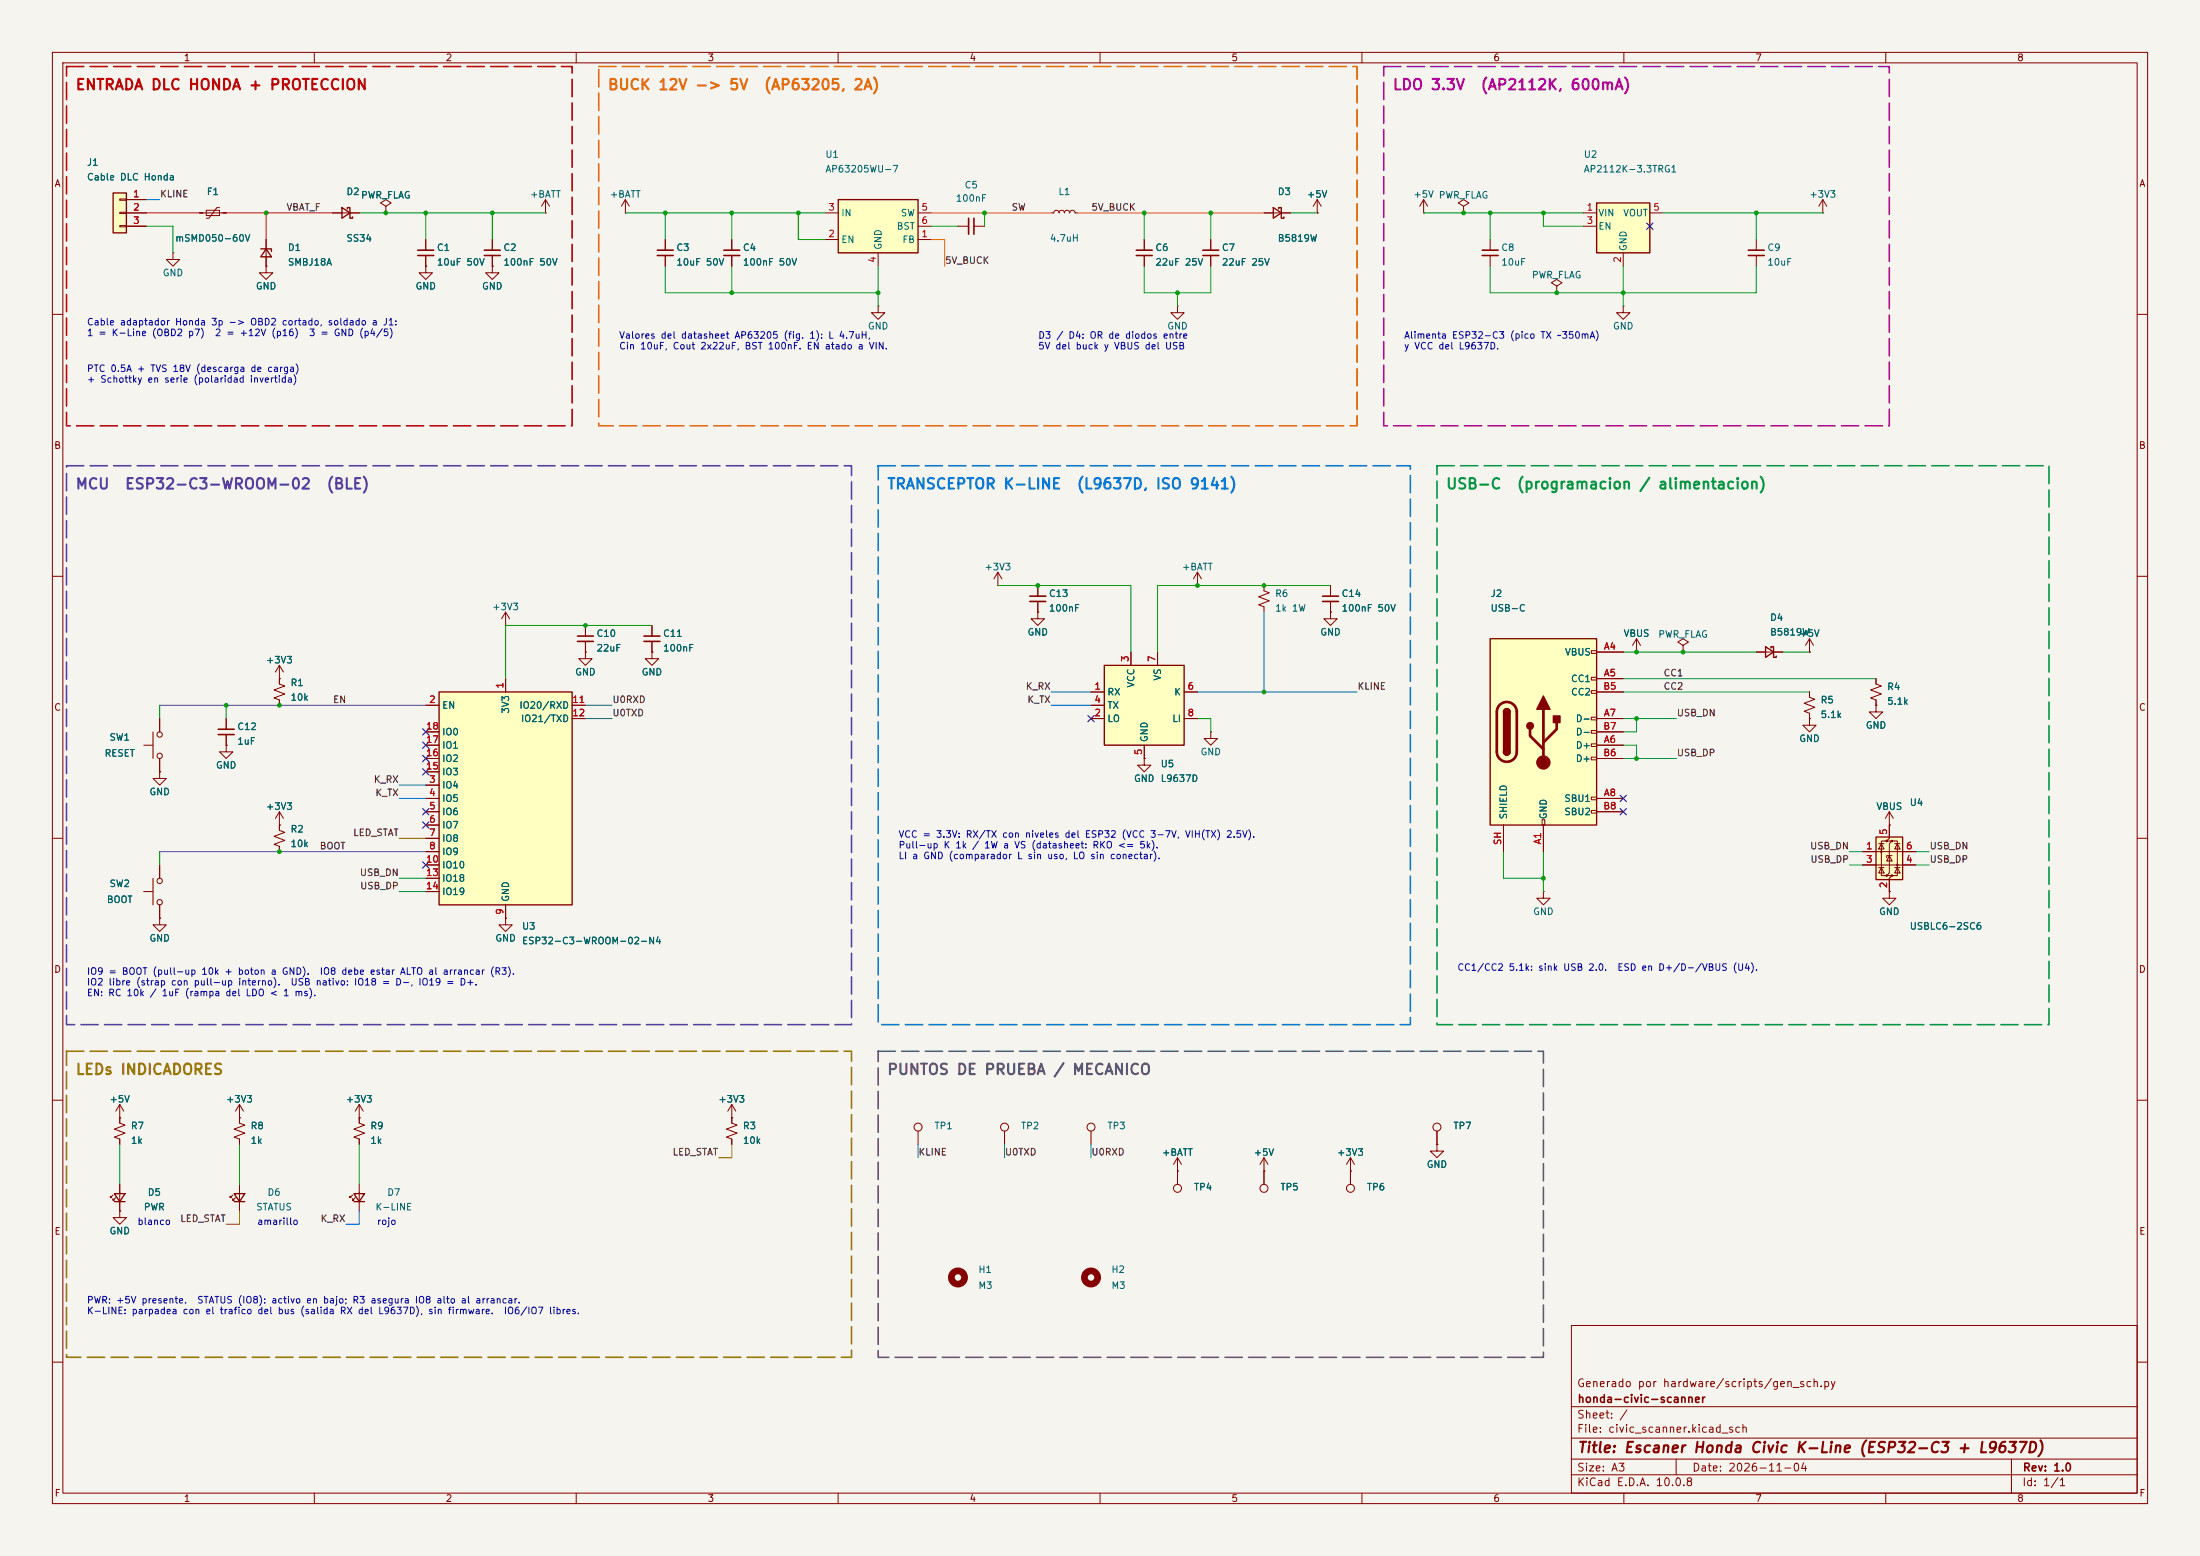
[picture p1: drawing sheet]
<svg xmlns="http://www.w3.org/2000/svg" width="420mm" height="297mm" viewBox="0 0 420 297" stroke-linecap="round" stroke-linejoin="round" font-family="sans-serif">
<path d="M0 0h420v297h-420z" fill="#f5f4ef" stroke="#f5f4ef" stroke-width=".19"/>
<g fill="none" stroke="#840000" stroke-width=".19">
<path d="M10 10h400v277h-400zM12 12h396v273h-396zM60 10v2M110 10v2M160 10v2M210 10v2M260 10v2M310 10v2M360 10v2M41.9 39.6h-.5l-1.5 2.1h-.5M73.7 39.4l1-.7-1-.6-1.1 .6 1.1 .7v1.2M104.1 38.1l-.7 1.3"/>
<path d="M104.1 38.1l.8 1.3M104.1 38.1v2.5M348 38.1l-.8 1.3M348 38.1l.7 1.3M348 38.1v2.5M33 48.3v1.2h1.3l-1.3 1.3-1.3-1.3h1.3M33 48.3h.1M38.1 40.6h5.1M39.4 40.1h2.5v1h-2.5zM50.8 50.8v1.3h1.3l-1.3 1.2-1.3-1.2h1.3M50.8 50.8h.1M50.8 45.7v5.1"/>
<path d="M63.5 40.6h5.1M73.7 40.6h.1M81.3 50.8v1.3h1.2l-1.2 1.2-1.3-1.2h1.3M81.3 50.8h.1M81.3 45.7v2.1M81.3 48.8v2M94 50.8v1.3h1.2l-1.2 1.2-1.3-1.2h1.3M94 50.8h.1M94 45.7v2.1M94 48.8v2M104.1 40.6h.1M284.5 45.7v2.1"/>
<path d="M284.5 48.8v2M348 40.6h.1M10 60h2M408 60h2M10 110h2M241.3 111.8v1l1 .4-2 .7 2 .8-2 .7 1 .4v1M408 110h2M29.2 139.7v5.1M30.5 137.2v2.5M43.2 137.2v2M53.3 129.5h.1M53.3 127v3.6l1.1 .3-2.1 .8 2.1 .8-2.1 .7 1 .4v1"/>
<path d="M53.3 127l-.7 1.3M53.3 127l.8 1.3M10 160h2M27.4 142.2h1.8M30.5 147.3v1.3h1.2l-1.2 1.3-1.3-1.3h1.3M30.5 147.3h.1M30.5 144.8v2.5M43.2 140.2v2M53.3 154.9v3.6l1.1 .4-2.1 .7 2.1 .8-2.1 .8 1 .3v1.1M53.3 157.5h.1M53.3 154.9l-.7 1.3M53.3 154.9l.8 1.3"/>
<path d="M408 160h2M30.5 175.3v1.2h1.2l-1.2 1.3-1.3-1.3h1.3M30.5 175.3h.1M10 210h2M408 210h2M224.8 223.5h.1M224.8 221l-.8 1.2M224.8 221l.8 1.2M224.8 221v5.1M241.3 223.5h.1M241.3 221v5.1M241.3 221l-.8 1.2"/>
<path d="M241.3 221l.8 1.2M300 253h108v32h-108zM10 260h2M300 278.5h108M300 274.5h108M300 268.5h108M320 278.5v3M384 278.5v6.5M408 260h2M60 285v2M110 285v2M160 285v2"/>
<path d="M210 285v2M260 285v2M300 281.5h108M310 285v2M360 285v2"/>
<circle cx="30.5" cy="144.3" r=".51"/>
<circle cx="30.5" cy="140.2" r=".51"/>
<circle cx="224.8" cy="226.8" r=".76"/>
<circle cx="241.3" cy="226.8" r=".76"/>
</g>
<path d="M79.8 47.8h3M79.8 48.8h3M92.5 47.8h3M92.5 48.8h3M283 47.8h3M283 48.8h3M41.7 139.2h3M41.7 140.2h3" fill="none" stroke="#840000" stroke-width=".3"/>
<path d="M65.3 39.6l1.5 1-1.5 1.1zM66.3 39.9v-.3h.5v2.1h.5v-.3M49.8 47.5h2v.5M50.8 47.5l1 1.5h-2z" fill="none" stroke="#840000" stroke-width=".25"/>
<path d="M21.6 36.8h2.5v7.7h-2.5z" fill="#ffffc2"/>
<path d="M21.6 36.8h2.5v7.7h-2.5zM337.1 123.4l1.5 1.1-1.5 1zM338.1 123.7v-.3h.5v2.1h.5v-.3" fill="none" stroke="#840000" stroke-width=".25"/>
<path d="M22.9 38h1.2v.2h-1.2zM24.1 38.1h3.8M22.9 40.5h1.2v.3h-1.2zM22.9 43.1h1.2v.2h-1.2zM24.1 40.6h3.8M24.1 43.2h3.8M297.2 54.6l1-.6-1-.7-1 .7 1 .6v1.3M297.2 55.9h.1M335.3 124.5h5.1M345.4 137.2v1.2h1.3l-1.3 1.3-1.2-1.3h1.2M345.4 137.2h.1M345.4 132.1v1l1.1 .4-2.1 .7 2.1 .8-2.1 .8 1 .3v1.1" fill="none" stroke="#840000" stroke-width=".19"/>
<path d="M358.1 159.8h5.1v8.1h-5.1z" fill="#ffffc2"/>
<g fill="#840000">
<circle cx="359.2" cy="162.6" r=".25"/>
<circle cx="360.2" cy="160.5" r=".25"/>
<circle cx="360.2" cy="167.1" r=".25"/>
<circle cx="361.2" cy="160.5" r=".25"/>
<circle cx="361.2" cy="167.1" r=".25"/>
<circle cx="362.2" cy="165.1" r=".25"/>
</g>
<g fill="none" stroke="#840000" stroke-width=".19">
<path d="M345.4 124.5h.1M345.4 121.9l-.7 1.3M345.4 121.9l.8 1.3M345.4 121.9v2.6M358.1 129.5v1.1l1.1 .3-2.1 .8 2.1 .8-2.1 .7 1 .4v1M360.7 157.5v2.5l-.5 .5h1l-.5 .5v5.6l-.5 .5h1l-.5 .5v2.6M355.6 162.6h10.2M355.6 165.1h10.2M358.6 165.6h1.1M358.6 161h1.1M359.2 161l.5 1.1h-1.1zM359.2 165.6l.5 1h-1.1z"/>
<path d="M360.2 160.5h-1v6.6h1M360.7 163.3l.5 1h-1zM361.2 163.3h-1v.4M361.2 160.5h1v6.6h-1M361.7 165.6h1M361.7 161h1M362.2 161l.5 1.1h-1zM362.2 165.6l.5 1h-1z"/>
</g>
<path d="M358.1 159.8h5.1v8.1h-5.1z" fill="none" stroke="#840000" stroke-width=".25"/>
<path d="M160 38.1h15.3v10.2h-15.3z" fill="#ffffc2"/>
<path d="M160 38.1h15.3v10.2h-15.3zM44.7 227.8h2l-1 1.6zM44.7 229.4h2M67.6 227.8h2l-1 1.6zM67.6 229.4h2" fill="none" stroke="#840000" stroke-width=".25"/>
<g fill="none" stroke="#840000" stroke-width=".19">
<path d="M157.5 45.7h2.5M157.5 40.6h2.5M167.6 48.3v2.5M175.3 45.7h2.5M175.3 40.6h2.5M175.3 43.2h2.5M231.1 45.7v2.1M231.1 48.8v2M309.9 58.4v1.3h1.2l-1.2 1.3-1.3-1.3h1.3M309.9 58.4h.1M312.4 124.5h.1M312.4 121.9l-.7 1.3"/>
<path d="M312.4 121.9l.8 1.3M312.4 121.9v2.6M321.3 123.2l1-.6-1-.7-1 .7 1 .6v1.3M321.3 124.5h.1M358.1 134.6v1.3h1.3l-1.3 1.3-1.2-1.3h1.2M358.1 134.6h.1M360.7 157.5h.1M360.7 154.9l-.8 1.3M360.7 154.9l.7 1.3M360.7 154.9v2.6M360.7 170.2v1.3h1.2l-1.2 1.2-1.3-1.2h1.3M360.7 170.2h.1"/>
<path d="M45.7 210.8v3.6l1 .4-2 .7 2 .8-2 .7 1 .4v1M45.7 213.4h.1M45.7 210.8l-.7 1.3M45.7 210.8l.8 1.3M68.6 213.4h.1M68.6 210.8v3.6l1 .4-2 .7 2 .8-2 .7 1 .4v1M68.6 210.8l-.8 1.3M68.6 210.8l.7 1.3M139.7 210.8v3.6l1 .4-2 .7 2 .8-2 .7 1 .4v1M139.7 213.4h.1M139.7 210.8l-.8 1.3M139.7 210.8l.8 1.3"/>
<path d="M44.4 228.1l-.5 .5v-.3v.3h.3M45 228.6l-.6 .5v-.2v.2h.3M45.7 226.1v5M67.3 228.1l-.5 .5v-.3v.3h.3M67.8 228.6l-.5 .5v-.2v.2h.3M68.6 226.1v5"/>
</g>
<g fill="none" stroke="#840000" stroke-width="1.3">
<circle cx="182.9" cy="243.8" r="1.27"/>
<circle cx="208.3" cy="243.8" r="1.27"/>
</g>
<path d="M229.6 47.8h3.1M229.6 48.8h3.1" fill="none" stroke="#840000" stroke-width=".3"/>
<path d="M284.5 121.9h20.3v35.6h-20.3z" fill="#ffffc2"/>
<g fill="none" stroke="#840000" stroke-width=".19">
<path d="M251.5 38.1l-.8 1.3M251.5 38.1l.7 1.3M251.5 38.1v2.5M279.4 39.4l1-.7-1-.6-1 .6 1 .7v1.2M127 45.7v2.1M127 48.8v2M139.7 45.7v2.1M139.7 48.8v2M218.4 45.7v2.1M218.4 48.8v2M224.8 58.4v1.3h1.3l-1.3 1.3-1.3-1.3h1.3M224.8 58.4h.1"/>
<path d="M251.5 40.6h.1M279.4 40.6h.1M303.8 124.2h1v.5h-1zM303.8 129.3h1v.5h-1zM303.8 131.8h1v.5h-1zM303.8 136.9h1v.5h-1zM303.8 139.4h1v.6h-1zM304.8 124.5h5.1M304.8 129.5h5.1M304.8 137.2h5.1M304.8 132.1h5.1M304.8 139.7h5.1"/>
<path d="M287 157.5v5.1M294.4 156.5h.5v1h-.5zM294.6 157.5v5.1M303.8 142h1v.5h-1zM303.8 144.5h1v.5h-1zM303.8 152.1h1v.6h-1zM303.8 154.7h1v.5h-1zM304.8 142.2h5.1M304.8 152.4h5.1M304.8 144.8h5.1M304.8 154.9h5.1M294.6 170.2v1.3h1.3l-1.3 1.2-1.2-1.2h1.2"/>
<path d="M294.6 170.2h.1M22.9 213.4h.1M22.9 210.8v3.6l1 .4-2.1 .7 2.1 .8-2.1 .7 1.1 .4v1M22.9 210.8l-.8 1.3M22.9 210.8l.7 1.3M175.3 215.9v2.5M191.8 215.9v2.5M208.3 215.9v2.5M21.6 228.1l-.5 .5v-.3v.3h.2M22.1 228.6l-.5 .5v-.2v.2h.2M22.9 231.1v1.3h1.2l-1.2 1.3-1.3-1.3h1.3M22.9 231.1h.1"/>
<path d="M22.9 226.1v5"/>
<circle cx="175.3" cy="215.1" r=".76"/>
<circle cx="191.8" cy="215.1" r=".76"/>
<circle cx="208.3" cy="215.1" r=".76"/>
</g>
<path d="M284.5 121.9h20.3v35.6h-20.3zM287 135.9a.64 .64 0 0 1 .7-.6 .64 .64 0 0 1 .6 .6M287 143.5a.64 .64 0 0 0 .7 .6 .64 .64 0 0 0 .6-.6M21.8 227.8h2.1l-1 1.6zM21.8 229.4h2.1" fill="none" stroke="#840000" stroke-width=".25"/>
<path d="M286.3 134.6a1.91 1.91 0 0 1 2.1-.5 1.91 1.91 0 0 1 1.2 1.8v7.6a1.91 1.91 0 0 1-1.9 1.9 1.91 1.91 0 0 1-2-1.9l.1-7.8 .1-.6zM292.1 139.2v1.3l2.5 2.5M294.6 135.4v10.1M297.2 137.9v1.3l-2.6 2.5" fill="none" stroke="#840000" stroke-width=".51"/>
<g fill="#840000" stroke="#840000" stroke-width=".25">
<path d="M287 135.9h1.3v7.6h-1.3z"/>
<path d="M287.2 135.4a.64 .64 0 0 1 .7-.1 .64 .64 0 0 1 .4 .6h-1.3z"/>
<path d="M287 143.5h1.3a.64 .64 0 0 1-.6 .6 .64 .64 0 0 1-.7-.6z"/>
<path d="M294.6 132.8l1.3 2.6h-2.5z"/>
<path d="M296.5 136.7h1.3v1.2h-1.3z"/>
<circle cx="292.1" cy="138.6" r=".63"/>
</g>
<circle cx="294.6" cy="145.5" r="1.27" fill="#840000" stroke="#840000" stroke-width=".19"/>
<path d="M125.5 47.8h3M125.5 48.8h3M138.2 47.8h3M138.2 48.8h3M216.9 47.8h3.1M216.9 48.8h3.1" fill="none" stroke="#840000" stroke-width=".3"/>
<path d="M304.8 38.7h10.2v9.6h-10.2z" fill="#ffffc2"/>
<path d="M243.1 39.6l1.5 1-1.5 1.1zM244.1 39.9v-.3h.5v2.1h.5v-.3M304.8 38.7h10.2v9.6h-10.2z" fill="none" stroke="#840000" stroke-width=".25"/>
<g fill="none" stroke="#840000" stroke-width=".19">
<path d="M119.4 38.1l-.8 1.3M119.4 38.1l.7 1.3M119.4 38.1v2.5M271.8 38.1l-.8 1.3M271.8 38.1l.7 1.3M271.8 38.1v2.5M119.4 40.6h.1M167.6 58.4v1.3h1.3l-1.3 1.3-1.2-1.3h1.2M167.6 58.4h.1M182.9 43.2h2M185.9 43.2h2.1M200.7 40.6h.5l.1-.3 .4-.2 .3 .2 .2 .3 .1-.3 .4-.2 .3 .2 .2 .3 .1-.3 .4-.2 .4 .2 .1 .3 .2-.3 .3-.2 .4 .2 .1 .3h.5"/>
<path d="M241.3 40.6h5.1M271.8 40.6h.1M302.3 40.6h2.5M302.3 43.2h2.5M309.9 48.3v2.5M315 40.6h2.5M335.3 45.7v2.1M335.3 48.8v2M190.5 111.8h.1M190.5 109.2l-.8 1.3M190.5 109.2l.8 1.3M190.5 109.2v2.6"/>
<path d="M198.1 116.8v1.3h1.3l-1.3 1.3-1.3-1.3h1.3M198.1 116.8h.1M198.1 111.8v2M198.1 114.8v2M218.4 144.8v1.3h1.3l-1.3 1.2-1.2-1.2h1.2M218.4 144.8h.1"/>
</g>
<path d="M184.9 41.7v3M185.9 41.7v3M333.8 47.8h3M333.8 48.8h3M196.6 113.8h3M196.6 114.8h3" fill="none" stroke="#840000" stroke-width=".3"/>
<path d="M83.8 132.1h25.4v40.6h-25.4z" fill="#ffffc2"/>
<path d="M83.8 132.1h25.4v40.6h-25.4z" fill="none" stroke="#840000" stroke-width=".25"/>
<g fill="none" stroke="#840000" stroke-width=".19">
<path d="M96.5 119.4h.1M96.5 116.8v2.6M96.5 116.8l-.7 1.3M96.5 116.8l.8 1.3M111.8 119.4v2M124.5 119.4v2M81.3 134.6h2.5M81.3 139.7h2.5M96.5 129.5v2.6M109.2 134.6h2.6M109.2 137.2h2.6M111.8 124.5v1.2h1.2l-1.2 1.3-1.3-1.3h1.3"/>
<path d="M111.8 124.5h.1M111.8 122.4v2.1M124.5 124.5v1.2h1.2l-1.2 1.3-1.3-1.3h1.3M124.5 124.5h.1M124.5 122.4v2.1M43.2 142.2v1.3h1.2l-1.2 1.3-1.3-1.3h1.3M43.2 142.2h.1M81.3 149.9h2.5M81.3 152.4h2.5M81.3 154.9h2.5M81.3 157.5h2.5M81.3 147.3h2.5"/>
<path d="M81.3 144.8h2.5M81.3 142.2h2.5M27.4 170.2h1.8M29.2 167.6v5.1M30.5 165.1v2.5M30.5 172.7v2.6M81.3 160h2.5M81.3 162.6h2.5M81.3 165.1h2.5M81.3 167.6h2.5M81.3 170.2h2.5M96.5 175.3v1.2h1.3l-1.3 1.3-1.3-1.3h1.3"/>
<path d="M96.5 175.3h.1M96.5 172.7v2.6"/>
<circle cx="30.5" cy="168.1" r=".51"/>
<circle cx="30.5" cy="172.2" r=".51"/>
</g>
<path d="M110.2 121.4h3.1M110.2 122.4h3.1M122.9 121.4h3.1M122.9 122.4h3.1" fill="none" stroke="#840000" stroke-width=".3"/>
<path d="M210.8 127h15.3v15.2h-15.3z" fill="#ffffc2"/>
<path d="M210.8 127h15.3v15.2h-15.3z" fill="none" stroke="#840000" stroke-width=".25"/>
<g fill="none" stroke="#840000" stroke-width=".19">
<path d="M24.1 38.1h3.8M24.1 40.6h3.8M24.1 43.2h3.8M38.1 40.6h.6M42.5 40.6h.7M50.8 50.8h.1M50.8 45.7v1.8M50.8 49v1.8M63.5 40.6h1.8M66.8 40.6h1.8M73.7 40.6h.1M81.3 50.8h.1"/>
<path d="M81.3 45.7v2.1M81.3 48.8v2M94 50.8h.1M94 45.7v2.1M94 48.8v2M127 45.7v2.1M127 48.8v2M139.7 45.7v2.1M139.7 48.8v2M218.4 45.7v2.1M218.4 48.8v2M231.1 45.7v2.1"/>
<path d="M231.1 48.8v2M241.3 40.6h1.8M244.6 40.6h1.8M251.5 40.6h.1M111.8 119.4v2M124.5 119.4v2M198.1 116.8h.1M198.1 111.8v2M198.1 114.8v2M228.6 111.8h.1M228.6 109.2l-.8 1.3M228.6 109.2l.8 1.3"/>
<path d="M228.6 109.2v2.6M254 116.8v1.3h1.3l-1.3 1.3-1.3-1.3h1.3M254 116.8h.1M254 111.8v2M254 114.8v2M30.5 137.2v2.5M43.2 137.2v2M53.3 129.5h.1M53.3 129.5v1.1M53.3 133.6v1M81.3 134.6h2.5M81.3 139.7h2.5"/>
<path d="M96.5 129.5v2.6M109.2 137.2h2.6M109.2 134.6h2.6M111.8 124.5h.1M111.8 122.4v2.1M124.5 124.5h.1M124.5 122.4v2.1M208.3 132.1h2.5M208.3 137.2h2.5M208.3 134.6h2.5M215.9 124.5v2.5M221 124.5v2.5"/>
<path d="M226.1 132.1h2.5M226.1 137.2h2.5M231.1 139.7v1.3h1.3l-1.3 1.2-1.2-1.2h1.2M231.1 139.7h.1M304.8 132.1h5.1M304.8 137.2h5.1M304.8 139.7h5.1M304.8 124.5h5.1M304.8 129.5h5.1M312.4 124.5h.1M335.3 124.5h1.8M338.6 124.5h1.8"/>
<path d="M345.4 124.5h.1M345.4 137.2h.1M345.4 132.1v1M345.4 136.1v1.1M358.1 134.6h.1M358.1 129.5v1.1M358.1 133.6v1M30.5 147.3h.1M30.5 144.8v2.5M43.2 142.2h.1M43.2 140.2v2M53.3 157.5h.1"/>
<path d="M53.3 157.5v1M81.3 149.9h2.5M81.3 152.4h2.5M81.3 154.9h2.5M81.3 157.5h2.5M81.3 147.3h2.5M81.3 144.8h2.5M81.3 142.2h2.5M218.4 144.8h.1M218.4 142.2v2.6M287 157.5v5.1M294.6 157.5v5.1"/>
<path d="M304.8 152.4h5.1M304.8 154.9h5.1M304.8 144.8h5.1M304.8 142.2h5.1M360.7 157.5h.1M360.7 157.5v2.5M30.5 175.3h.1M30.5 165.1v2.5M30.5 172.7v2.6M53.3 161.5v1.1M81.3 160h2.5M81.3 162.6h2.5"/>
<path d="M81.3 165.1h2.5M81.3 167.6h2.5M81.3 170.2h2.5M96.5 175.3h.1M96.5 172.7v2.6M355.6 162.6h2.5M355.6 165.1h2.5M360.7 170.2h.1M360.7 167.6v2.6M363.2 162.6h2.6M363.2 165.1h2.6M22.9 213.4h.1"/>
<path d="M22.9 213.4v1M22.9 217.4v1M45.7 213.4h.1M45.7 213.4v1M45.7 217.4v1M68.6 213.4h.1M68.6 213.4v1M68.6 217.4v1M139.7 213.4h.1M139.7 213.4v1M139.7 217.4v1M274.3 218.4v1.3h1.3l-1.3 1.3-1.3-1.3h1.3"/>
<path d="M274.3 218.4h.1M274.3 215.9v2.5M22.9 231.1h.1M22.9 226.1v1.7M22.9 229.4v1.7M224.8 223.5h.1M224.8 223.5v2.6M241.3 223.5h.1M241.3 223.5v2.6M257.8 223.5h.1M257.8 221v5.1M257.8 221l-.8 1.2"/>
<path d="M257.8 221l.8 1.2"/>
<circle cx="274.3" cy="215.1" r=".76"/>
<circle cx="257.8" cy="226.8" r=".76"/>
</g>
<path d="M252.5 113.8h3M252.5 114.8h3" fill="none" stroke="#840000" stroke-width=".3"/>
<path d="M111.8 134.6h5M111.8 137.2h5M191.8 218.4v2.6M208.3 218.4v2.6" fill="none" stroke="#008c8c" stroke-width=".19"/>
<g fill="none" stroke="#009600" stroke-width=".19">
<path d="M27.9 43.2h5.1v5.1M68.6 40.6h35.5M81.3 40.6v5.1M94 40.6v5.1M119.4 40.6h38.1M127 40.6v5.1M127 50.8v5.1h40.6M139.7 40.6v5.1M139.7 50.8v5.1M152.4 40.6v5.1h5.1M167.6 50.8v7.6M177.8 43.2h5.1"/>
<path d="M188 40.6v2.6M218.4 50.8v5.1h12.7v-5.1M218.4 40.6v5.1M224.8 55.9v2.5M231.1 40.6v5.1M246.4 40.6h5.1M271.8 40.6h30.5M284.5 50.8v5.1h50.8v-5.1M284.5 40.6v5.1M294.6 40.6v2.6h7.7M309.9 50.8v7.6M317.5 40.6h30.5"/>
<path d="M335.3 40.6v5.1M124.5 119.4h-28v10.1M190.5 111.8h25.4v12.7M254 111.8h-33v12.7M30.5 134.6v2.6M43.2 134.6v2.6M228.6 137.2h2.5v2.5M309.9 124.5h25.4M340.4 124.5h5M30.5 162.6v2.5M287 162.6v5h7.6M294.6 162.6v7.6"/>
<path d="M22.9 218.4v7.7M45.7 218.4v7.7M68.6 218.4v7.7"/>
</g>
<path d="M76.2 160h5.1M139.7 218.4v2.6h-2.5M45.7 231.1v2.6h-2.5" fill="none" stroke="#967800" stroke-width=".19"/>
<path d="M177.8 45.7h2.5v5.1M177.8 40.6h22.9M205.7 40.6h35.6" fill="none" stroke="#e66e00" stroke-width=".19"/>
<path d="M309.9 137.2h10.1M309.9 132.1h35.5M309.9 129.5h48.2M312.4 137.2v2.5h-2.5M309.9 142.2h2.5v2.6M309.9 144.8h10.1M76.2 167.6h5.1M76.2 170.2h5.1M353.1 162.6h2.5M353.1 165.1h2.5M365.8 162.6h2.5M365.8 165.1h2.5" fill="none" stroke="#009646" stroke-width=".19"/>
<path d="M27.9 38.1h2.6M241.3 116.8v15.3M200.7 132.1h7.6M200.7 134.6h7.6M228.6 132.1h30.5M76.2 149.9h5.1M76.2 152.4h5.1M175.3 218.4v2.6M68.6 231.1v2.6h-2.6" fill="none" stroke="#0078dc" stroke-width=".19"/>
<path d="M27.9 40.6h10.2M43.2 40.6h20.3M50.8 40.6v5.1" fill="none" stroke="#c80000" stroke-width=".19"/>
<path d="M30.5 134.6h50.8M30.5 162.6h50.8" fill="none" stroke="#5a3ca0" stroke-width=".19"/>
<g fill="none" stroke="#000084" stroke-width=".19">
<path d="M314.4 42.6l1.2 1.2M315.6 42.6l-1.2 1.2M80.7 139.1l1.2 1.2M81.9 139.1l-1.2 1.2M207.7 136.6l1.2 1.2M208.9 136.6l-1.2 1.2M80.7 156.9l1.2 1.2M80.7 141.6l1.2 1.2M80.7 154.3l1.2 1.2M80.7 146.7l1.2 1.2M80.7 144.2l1.2 1.2M81.9 156.9l-1.2 1.2"/>
<path d="M81.9 141.6l-1.2 1.2M81.9 154.3l-1.2 1.2M81.9 146.7l-1.2 1.2M81.9 144.2l-1.2 1.2M309.3 151.8l1.2 1.2M309.3 154.3l1.2 1.2M310.5 151.8l-1.2 1.2M310.5 154.3l-1.2 1.2M80.7 164.5l1.2 1.2M81.9 164.5l-1.2 1.2"/>
</g>
<path d="M167.6 200.7h127v58.4h-127z" fill="none" stroke="#5a5a5a" stroke-width=".3" stroke-dasharray="3.3 1.2"/>
<path d="M264.2 12.7h96.5v68.6h-96.5z" fill="none" stroke="#b400a0" stroke-width=".3" stroke-dasharray="3.3 1.2"/>
<path d="M12.7 88.9h149.9v106.7h-149.9z" fill="none" stroke="#5a3ca0" stroke-width=".3" stroke-dasharray="3.3 1.2"/>
<path d="M12.7 12.7h96.5v68.6h-96.5z" fill="none" stroke="#c80000" stroke-width=".3" stroke-dasharray="3.3 1.2"/>
<path d="M167.6 88.9h101.6v106.7h-101.6z" fill="none" stroke="#0078dc" stroke-width=".3" stroke-dasharray="3.3 1.2"/>
<path d="M114.3 12.7h144.8v68.6h-144.8z" fill="none" stroke="#e66e00" stroke-width=".3" stroke-dasharray="3.3 1.2"/>
<path d="M274.3 88.9h116.9v106.7h-116.9z" fill="none" stroke="#009646" stroke-width=".3" stroke-dasharray="3.3 1.2"/>
<path d="M12.7 200.7h149.9v58.4h-149.9z" fill="none" stroke="#967800" stroke-width=".3" stroke-dasharray="3.3 1.2"/>
<g fill="#009600">
<circle cx="50.8" cy="40.6" r=".46"/>
<circle cx="81.3" cy="40.6" r=".46"/>
<circle cx="73.7" cy="40.6" r=".46"/>
<circle cx="94" cy="40.6" r=".46"/>
<circle cx="53.3" cy="162.6" r=".46"/>
<circle cx="43.2" cy="134.6" r=".46"/>
<circle cx="53.3" cy="134.6" r=".46"/>
<circle cx="111.8" cy="119.4" r=".46"/>
<circle cx="139.7" cy="55.9" r=".46"/>
<circle cx="152.4" cy="40.6" r=".46"/>
<circle cx="127" cy="40.6" r=".46"/>
<circle cx="139.7" cy="40.6" r=".46"/>
<circle cx="167.6" cy="55.9" r=".46"/>
<circle cx="224.8" cy="55.9" r=".46"/>
<circle cx="188" cy="40.6" r=".46"/>
<circle cx="218.4" cy="40.6" r=".46"/>
<circle cx="231.1" cy="40.6" r=".46"/>
<circle cx="279.4" cy="40.6" r=".46"/>
<circle cx="284.5" cy="40.6" r=".46"/>
<circle cx="228.6" cy="111.8" r=".46"/>
<circle cx="241.3" cy="111.8" r=".46"/>
<circle cx="198.1" cy="111.8" r=".46"/>
<circle cx="335.3" cy="40.6" r=".46"/>
<circle cx="309.9" cy="55.9" r=".46"/>
<circle cx="321.3" cy="124.5" r=".46"/>
<circle cx="297.2" cy="55.9" r=".46"/>
<circle cx="294.6" cy="40.6" r=".46"/>
<circle cx="312.4" cy="137.2" r=".46"/>
<circle cx="312.4" cy="144.8" r=".46"/>
<circle cx="294.6" cy="167.6" r=".46"/>
<circle cx="241.3" cy="132.1" r=".46"/>
<circle cx="312.4" cy="124.5" r=".46"/>
</g>
<text font-size="2" fill="#c80000" x="14.3" y="17.7">ENTRADA DLC HONDA + PROTECCION</text>
<g font-size="2" fill="#e66e00">
<text x="115.9" y="17.7">BUCK 12V -&gt; 5V</text>
<text x="145.7" y="17.7">(AP63205, 2A)</text>
</g>
<g font-size="2" fill="#b400a0">
<text x="265.7" y="17.7">LDO 3.3V</text>
<text x="282.5" y="17.7">(AP2112K, 600mA)</text>
</g>
<g font-size="2" fill="#5a3ca0">
<text x="14.3" y="93.9">MCU</text>
<text x="23.7" y="93.9">ESP32-C3-WROOM-02</text>
<text x="62.2" y="93.9">(BLE)</text>
</g>
<g font-size="2" fill="#0078dc">
<text x="169.2" y="93.9">TRANSCEPTOR K-LINE</text>
<text x="205.4" y="93.9">(L9637D, ISO 9141)</text>
</g>
<g font-size="2" fill="#009646">
<text x="275.9" y="93.9">USB-C</text>
<text x="289.4" y="93.9">(programacion / alimentacion)</text>
</g>
<text font-size="2" fill="#967800" x="14.3" y="205.6">LEDs INDICADORES</text>
<text font-size="2" fill="#5a5a5a" x="169.2" y="205.6">PUNTOS DE PRUEBA / MECANICO</text>
<text font-size="2" fill="#840000" x="301" y="277.8">Title: Escaner Honda Civic K-Line (ESP32-C3 + L9637D)</text>
<g font-size="1.5" fill="#840000">
<text x="300.9" y="265.1">Generado por hardware/scripts/gen_sch.py</text>
<text x="301" y="268.1">honda-civic-scanner</text>
<text x="300.9" y="273.8">File: civic_scanner.kicad_sch</text>
<text x="300.9" y="271.1">Sheet: /</text>
<text x="300.9" y="281.2">Size: A3</text>
<text x="322.9" y="281.2">Date: 2026-11-04</text>
<text x="386" y="281.2">Rev: 1.0</text>
<text x="300.9" y="284">KiCad E.D.A. 10.0.8</text>
<text x="385.9" y="284">Id: 1/1</text>
</g>
<g font-size="1.3" fill="#840000">
<text x="35" y="12">1</text>
<text x="85" y="12">2</text>
<text x="135" y="12">3</text>
<text x="185" y="12">4</text>
<text x="235" y="12">5</text>
<text x="285" y="12">6</text>
<text x="335" y="12">7</text>
<text x="385" y="12">8</text>
<text x="10.3" y="36">A</text>
<text x="408.3" y="36">A</text>
<text x="10.2" y="86">B</text>
<text x="408.2" y="86">B</text>
<text x="10.2" y="136">C</text>
<text x="408.2" y="136">C</text>
<text x="10.2" y="186">D</text>
<text x="408.2" y="186">D</text>
<text x="10.3" y="236">E</text>
<text x="408.3" y="236">E</text>
<text x="10.3" y="286">F</text>
<text x="35" y="287">1</text>
<text x="85" y="287">2</text>
<text x="135" y="287">3</text>
<text x="185" y="287">4</text>
<text x="235" y="287">5</text>
<text x="285" y="287">6</text>
<text x="335" y="287">7</text>
<text x="385" y="287">8</text>
<text x="408.3" y="286">F</text>
</g>
<g font-size="1.3" fill="#006464">
<text x="16.5" y="32">J1</text>
<text x="16.5" y="34.7">Cable DLC Honda</text>
<text x="157.5" y="30.4">U1</text>
<text x="157.5" y="33.2">AP63205WU-7</text>
<text x="302.2" y="30.4">U2</text>
<text x="302.2" y="33.2">AP2112K-3.3TRG1</text>
<text x="39.4" y="37.5">F1</text>
<text x="66" y="37.5">D2</text>
<text x="68.8" y="38.2">PWR_FLAG</text>
<text x="101.1" y="38">+BATT</text>
<text x="116.3" y="38">+BATT</text>
<text x="160.5" y="41.6">IN</text>
<text x="171.9" y="41.6">SW</text>
<text x="182.4" y="38.8">100nF</text>
<text x="184.1" y="36.3">C5</text>
<text x="202" y="37.5">L1</text>
<text x="243.8" y="37.5">D3</text>
<text x="249.4" y="38">+5V</text>
<text x="269.7" y="38">+5V PWR_FLAG</text>
<text x="305" y="41.6">VIN</text>
<text x="309.8" y="41.6">VOUT</text>
<text x="345.3" y="38">+3V3</text>
<text x="33.3" y="46.4">mSMD050-60V</text>
<text x="66" y="46.4">SS34</text>
<text x="160.5" y="46.7">EN</text>
<text x="168.6" y="47.8" transform="rotate(-90 168.6 47.8)">GND</text>
<text x="171.1" y="44.1">BST</text>
<text x="172.2" y="46.7">FB</text>
<text x="200.3" y="46.4">4.7uH</text>
<text x="243.8" y="46.4">B5819W</text>
<text x="305" y="44.1">EN</text>
<text x="31" y="53">GND</text>
<text x="54.8" y="48.2">D1</text>
<text x="54.8" y="51">SMBJ18A</text>
<text x="83.3" y="48.2">C1</text>
<text x="83.3" y="51">10uF 50V</text>
<text x="96" y="48.2">C2</text>
<text x="96" y="51">100nF 50V</text>
<text x="129" y="48.2">C3</text>
<text x="129" y="51">10uF 50V</text>
<text x="141.7" y="48.2">C4</text>
<text x="141.7" y="51">100nF 50V</text>
<text x="220.5" y="48.2">C6</text>
<text x="220.5" y="51">22uF 25V</text>
<text x="233.2" y="48.2">C7</text>
<text x="233.2" y="51">22uF 25V</text>
<text x="286.5" y="48.2">C8</text>
<text x="286.5" y="51">10uF</text>
<text x="292.3" y="53.4">PWR_FLAG</text>
<text x="310.8" y="48" transform="rotate(-90 310.8 48)">GND</text>
<text x="337.3" y="48.2">C9</text>
<text x="337.3" y="51">10uF</text>
<text x="48.7" y="55.6">GND</text>
<text x="79.2" y="55.6">GND</text>
<text x="91.9" y="55.6">GND</text>
<text x="165.6" y="63.2">GND</text>
<text x="222.7" y="63.2">GND</text>
<text x="307.8" y="63.2">GND</text>
<text x="187.8" y="109.2">+3V3</text>
<text x="225.5" y="109.2">+BATT</text>
<text x="93.9" y="116.8">+3V3</text>
<text x="200.1" y="114.2">C13</text>
<text x="200.1" y="117">100nF</text>
<text x="243.3" y="114.2">R6</text>
<text x="243.3" y="117">1k 1W</text>
<text x="256" y="114.2">C14</text>
<text x="256" y="117">100nF 50V</text>
<text x="284.5" y="114.2">J2</text>
<text x="284.5" y="117">USB-C</text>
<text x="337.8" y="118.8">D4</text>
<text x="113.8" y="121.9">C10</text>
<text x="113.8" y="124.7">22uF</text>
<text x="126.5" y="121.9">C11</text>
<text x="126.5" y="124.7">100nF</text>
<text x="196.1" y="121.6">GND</text>
<text x="251.9" y="121.6">GND</text>
<text x="298.7" y="125.4">VBUS</text>
<text x="309.8" y="121.9">VBUS</text>
<text x="316.5" y="122">PWR_FLAG</text>
<text x="337.8" y="121.6">B5819W</text>
<text x="343.4" y="121.9">+5V</text>
<text x="50.7" y="126.9">+3V3</text>
<text x="55.4" y="131.3">R1</text>
<text x="109.7" y="129.2">GND</text>
<text x="122.4" y="129.2">GND</text>
<text x="216.9" y="131.4" transform="rotate(-90 216.9 131.4)">VCC</text>
<text x="221.9" y="130" transform="rotate(-90 221.9 130)">VS</text>
<text x="299.8" y="130.5">CC1</text>
<text x="55.4" y="134.1">10k</text>
<text x="84.3" y="135.6">EN</text>
<text x="97.5" y="136.3" transform="rotate(-90 97.5 136.3)">3V3</text>
<text x="99.1" y="135.6">IO20/RXD</text>
<text x="211.3" y="133">RX</text>
<text x="211.3" y="135.6">TX</text>
<text x="224.1" y="133">K</text>
<text x="299.8" y="133">CC2</text>
<text x="347.5" y="134.6">R5</text>
<text x="347.5" y="137.4">5.1k</text>
<text x="360.2" y="132">R4</text>
<text x="360.2" y="134.8">5.1k</text>
<text x="20.8" y="141.7">SW1</text>
<text x="45.2" y="139.6">C12</text>
<text x="45.2" y="142.4">1uF</text>
<text x="84.3" y="143.2">IO1</text>
<text x="84.3" y="140.7">IO0</text>
<text x="99.4" y="138.1">IO21/TXD</text>
<text x="211.3" y="138.1">LO</text>
<text x="219.4" y="141.8" transform="rotate(-90 219.4 141.8)">GND</text>
<text x="223.7" y="138.1">LI</text>
<text x="300.7" y="143.2">D+</text>
<text x="300.7" y="138.1">D-</text>
<text x="300.7" y="140.7">D-</text>
<text x="343.4" y="141.9">GND</text>
<text x="356.1" y="139.4">GND</text>
<text x="19.9" y="144.7">RESET</text>
<text x="41.1" y="147">GND</text>
<text x="84.3" y="148.3">IO3</text>
<text x="84.3" y="145.7">IO2</text>
<text x="216.4" y="149.6">GND</text>
<text x="221.5" y="146.8">U5</text>
<text x="221.5" y="149.6">L9637D</text>
<text x="229.1" y="144.5">GND</text>
<text x="300.7" y="145.7">D+</text>
<text x="28.4" y="152.1">GND</text>
<text x="50.7" y="154.9">+3V3</text>
<text x="84.3" y="150.8">IO4</text>
<text x="84.3" y="153.4">IO5</text>
<text x="84.3" y="155.9">IO6</text>
<text x="298.5" y="153.4">SBU1</text>
<text x="298.5" y="155.9">SBU2</text>
<text x="358.1" y="154.9">VBUS</text>
<text x="364.5" y="154.1">U4</text>
<text x="55.4" y="159.2">R2</text>
<text x="55.4" y="162">10k</text>
<text x="84.3" y="158.4">IO7</text>
<text x="84.3" y="161">IO8</text>
<text x="288" y="156.5" transform="rotate(-90 288 156.5)">SHIELD</text>
<text x="295.6" y="156.5" transform="rotate(-90 295.6 156.5)">GND</text>
<text x="84.3" y="163.5">IO9</text>
<text x="84.3" y="166.1">IO10</text>
<text x="20.3" y="172.7">BOOT</text>
<text x="20.8" y="169.6">SW2</text>
<text x="84.3" y="168.6">IO18</text>
<text x="84.3" y="171.1">IO19</text>
<text x="97.5" y="172.2" transform="rotate(-90 97.5 172.2)">GND</text>
<text x="99.6" y="177.7">U3</text>
<text x="292.6" y="175">GND</text>
<text x="358.6" y="175">GND</text>
<text x="364.5" y="177.7">USBLC6-2SC6</text>
<text x="28.4" y="180">GND</text>
<text x="94.5" y="180">GND</text>
<text x="99.6" y="180.5">ESP32-C3-WROOM-02-N4</text>
<text x="20.8" y="210.8">+5V</text>
<text x="24.9" y="215.8">R7</text>
<text x="43.1" y="210.8">+3V3</text>
<text x="47.7" y="215.8">R8</text>
<text x="65.9" y="210.8">+3V3</text>
<text x="70.6" y="215.8">R9</text>
<text x="137" y="210.8">+3V3</text>
<text x="141.7" y="215.8">R3</text>
<text x="178.3" y="215.8">TP1</text>
<text x="194.8" y="215.8">TP2</text>
<text x="211.3" y="215.8">TP3</text>
<text x="277.4" y="215.8">TP7</text>
<text x="24.9" y="218.6">1k</text>
<text x="47.7" y="218.6">1k</text>
<text x="70.6" y="218.6">1k</text>
<text x="141.7" y="218.6">10k</text>
<text x="221.7" y="220.9">+BATT</text>
<text x="239.2" y="220.9">+5V</text>
<text x="255.1" y="220.9">+3V3</text>
<text x="227.8" y="227.5">TP4</text>
<text x="244.3" y="227.5">TP5</text>
<text x="260.8" y="227.5">TP6</text>
<text x="272.3" y="223.2">GND</text>
<text x="27.3" y="231.3">PWR</text>
<text x="28.1" y="228.5">D5</text>
<text x="48.8" y="231.3">STATUS</text>
<text x="51" y="228.5">D6</text>
<text x="71.6" y="231.3">K-LINE</text>
<text x="73.8" y="228.5">D7</text>
<text x="20.8" y="235.9">GND</text>
<text x="186.7" y="243.3">H1</text>
<text x="212.1" y="243.3">H2</text>
<text x="186.7" y="246.3">M3</text>
<text x="212.1" y="246.3">M3</text>
</g>
<g font-size="1.3" fill="#a90000">
<text x="25.3" y="38">1</text>
<text x="25.3" y="40.5">2</text>
<text x="158" y="40.5">3</text>
<text x="175.8" y="40.5">5</text>
<text x="302.8" y="40.5">1</text>
<text x="315.5" y="40.5">5</text>
<text x="25.3" y="43">3</text>
<text x="158" y="45.6">2</text>
<text x="175.8" y="45.6">1</text>
<text x="175.8" y="43">6</text>
<text x="302.8" y="43">3</text>
<text x="167.5" y="50.3" transform="rotate(-90 167.5 50.3)">4</text>
<text x="309.7" y="50.3" transform="rotate(-90 309.7 50.3)">2</text>
<text x="306.1" y="124.3">A4</text>
<text x="96.4" y="131.5" transform="rotate(-90 96.4 131.5)">1</text>
<text x="208.8" y="131.9">1</text>
<text x="215.8" y="126.5" transform="rotate(-90 215.8 126.5)">3</text>
<text x="220.8" y="126.5" transform="rotate(-90 220.8 126.5)">7</text>
<text x="226.6" y="131.9">6</text>
<text x="306" y="131.9">B5</text>
<text x="306.1" y="129.4">A5</text>
<text x="81.8" y="134.5">2</text>
<text x="109.2" y="134.5">11</text>
<text x="109.2" y="137">12</text>
<text x="208.8" y="137">2</text>
<text x="208.8" y="134.5">4</text>
<text x="226.6" y="137">8</text>
<text x="306.1" y="137">A7</text>
<text x="81.2" y="142.1">17</text>
<text x="81.2" y="139.6">18</text>
<text x="306" y="139.6">B7</text>
<text x="306.1" y="142.1">A6</text>
<text x="81.2" y="147.2">15</text>
<text x="81.2" y="144.6">16</text>
<text x="81.8" y="149.7">3</text>
<text x="218.3" y="144.2" transform="rotate(-90 218.3 144.2)">5</text>
<text x="306" y="144.6">B6</text>
<text x="81.8" y="152.3">4</text>
<text x="81.8" y="154.8">5</text>
<text x="306" y="154.8">B8</text>
<text x="306.1" y="152.3">A8</text>
<text x="81.8" y="157.3">6</text>
<text x="81.8" y="159.9">7</text>
<text x="286.9" y="161.4" transform="rotate(-90 286.9 161.4)">SH</text>
<text x="294.5" y="161.3" transform="rotate(-90 294.5 161.3)">A1</text>
<text x="360.5" y="159.5" transform="rotate(-90 360.5 159.5)">5</text>
<text x="81.2" y="165">10</text>
<text x="81.2" y="167.5">13</text>
<text x="81.8" y="162.4">8</text>
<text x="356.1" y="162.4">1</text>
<text x="356.1" y="165">3</text>
<text x="363.8" y="165">4</text>
<text x="363.8" y="162.4">6</text>
<text x="81.2" y="170">14</text>
<text x="360.5" y="169.6" transform="rotate(-90 360.5 169.6)">2</text>
<text x="96.4" y="174.7" transform="rotate(-90 96.4 174.7)">9</text>
</g>
<g font-size="1.3" fill="#0f0f0f">
<text x="30.5" y="38">KLINE</text>
<text x="54.6" y="40.5">VBAT_F</text>
<text x="193" y="40.5">SW</text>
<text x="208.3" y="40.5">5V_BUCK</text>
<text x="180.3" y="50.7">5V_BUCK</text>
<text x="195.7" y="132">K_RX</text>
<text x="259.1" y="132">KLINE</text>
<text x="317.5" y="129.4">CC1</text>
<text x="317.5" y="132">CC2</text>
<text x="63.5" y="134.5">EN</text>
<text x="116.8" y="137">U0TXD</text>
<text x="116.8" y="134.5">U0RXD</text>
<text x="196" y="134.5">K_TX</text>
<text x="320" y="137">USB_DN</text>
<text x="71.3" y="149.7">K_RX</text>
<text x="320" y="144.7">USB_DP</text>
<text x="71.6" y="152.3">K_TX</text>
<text x="67.3" y="159.9">LED_STAT</text>
<text x="60.9" y="162.4">BOOT</text>
<text x="68.6" y="167.5">USB_DN</text>
<text x="345.5" y="162.4">USB_DN</text>
<text x="345.5" y="165">USB_DP</text>
<text x="368.3" y="165">USB_DP</text>
<text x="368.3" y="162.4">USB_DN</text>
<text x="68.7" y="170.1">USB_DP</text>
<text x="128.3" y="220.9">LED_STAT</text>
<text x="175.2" y="220.9">KLINE</text>
<text x="191.7" y="220.9">U0TXD</text>
<text x="208.3" y="220.9">U0RXD</text>
<text x="34.3" y="233.6">LED_STAT</text>
<text x="61.1" y="233.6">K_RX</text>
</g>
<g font-size="1.3" fill="#0000c2">
<text x="16.5" y="62.4">Cable adaptador Honda 3p -&gt; OBD2 cortado, soldado a J1:</text>
<text x="16.5" y="64.5">1 = K-Line (OBD2 p7)</text>
<text x="40.9" y="64.5">2 = +12V (p16)</text>
<text x="58.9" y="64.5">3 = GND (p4/5)</text>
<text x="118.1" y="65">Valores del datasheet AP63205 (fig. 1): L 4.7uH,</text>
<text x="198.1" y="65">D3 / D4: OR de diodos entre</text>
<text x="267.9" y="65">Alimenta ESP32-C3 (pico TX ~350mA)</text>
<text x="16.5" y="71.3">PTC 0.5A + TVS 18V (descarga de carga)</text>
<text x="118.1" y="67">Cin 10uF, Cout 2x22uF, BST 100nF. EN atado a VIN.</text>
<text x="198.1" y="67">5V del buck y VBUS del USB</text>
<text x="267.9" y="67">y VCC del L9637D.</text>
<text x="16.5" y="73.4">+ Schottky en serie (polaridad invertida)</text>
<text x="171.4" y="160.2">VCC = 3.3V: RX/TX con niveles del ESP32 (VCC 3-7V, VIH(TX) 2.5V).</text>
<text x="171.4" y="162.3">Pull-up K 1k / 1W a VS (datasheet: RKO &lt;= 5k).</text>
<text x="171.4" y="164.3">LI a GND (comparador L sin uso, LO sin conectar).</text>
<text x="278.1" y="185.6">CC1/CC2 5.1k: sink USB 2.0.</text>
<text x="308.6" y="185.6">ESD en D+/D-/VBUS (U4).</text>
<text x="16.5" y="186.4">IO9 = BOOT (pull-up 10k + boton a GND).</text>
<text x="16.5" y="188.4">IO2 libre (strap con pull-up interno).</text>
<text x="16.5" y="190.5">EN: RC 10k / 1uF (rampa del LDO &lt; 1 ms).</text>
<text x="55.4" y="188.4">USB nativo: IO18 = D-, IO19 = D+.</text>
<text x="60.9" y="186.4">IO8 debe estar ALTO al arrancar (R3).</text>
<text x="26.1" y="234.1">blanco</text>
<text x="49" y="234.1">amarillo</text>
<text x="71.9" y="234.1">rojo</text>
<text x="16.5" y="249.1">PWR: +5V presente.</text>
<text x="16.5" y="251.2">K-LINE: parpadea con el trafico del bus (salida RX del L9637D), sin firmware.</text>
<text x="37.5" y="249.1">STATUS (IO8): activo en bajo; R3 asegura IO8 alto al arrancar.</text>
<text x="96.1" y="251.2">IO6/IO7 libres.</text>
</g>
</svg>
